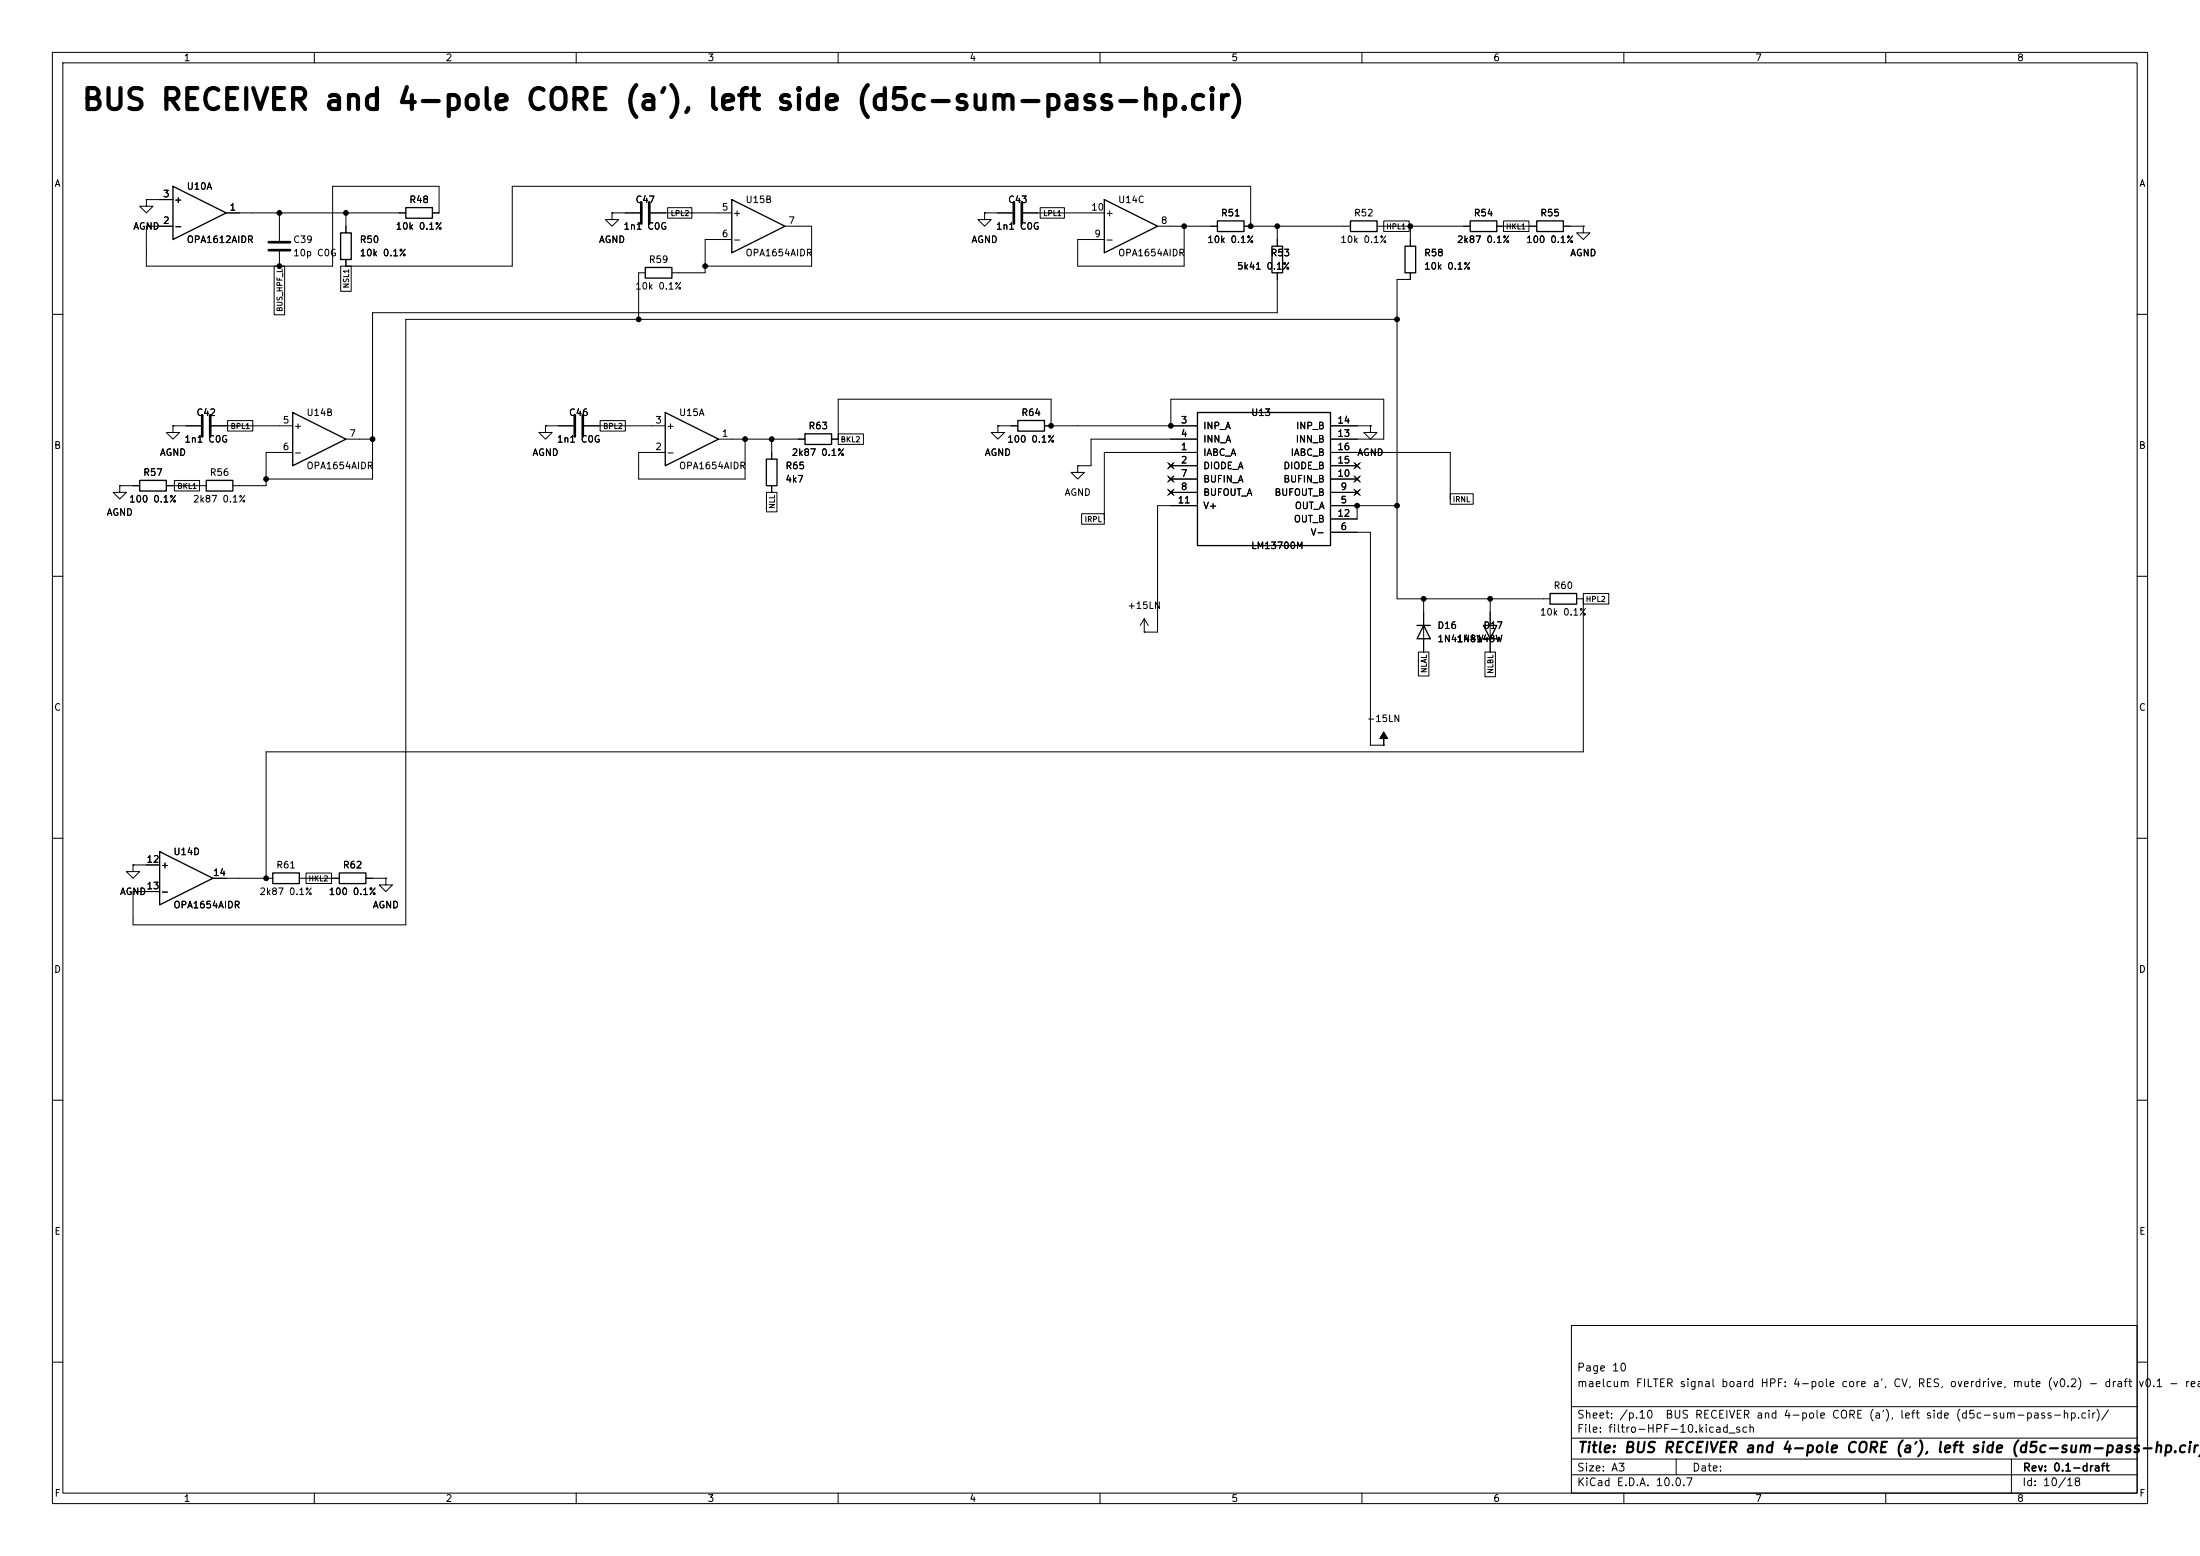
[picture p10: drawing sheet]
<svg xmlns="http://www.w3.org/2000/svg" width="420mm" height="297mm" viewBox="0 0 420 297" stroke-linecap="round" stroke-linejoin="round" font-family="sans-serif">
<g fill="none" stroke="#000" stroke-width=".19">
<path d="M10 10h400v277h-400zM12 12h396v273h-396zM60 10v2M110 10v2M160 10v2M210 10v2M260 10v2M310 10v2M360 10v2M27.9 38.1v1.3h1.3l-1.3 1.2-1.2-1.2h1.2M27.9 38.1h.1M27.9 38.1h5.1"/>
<path d="M127.5 39.6h4.6v2h-4.6zM198.6 39.6h4.6v2h-4.6zM43.2 40.6h34.3M52.3 50.8h2v9.3h-2zM53.3 40.6v5.4M53.3 48v2.8M65 50.8h2v4.8h-2zM66 40.6v3.9M66 49.5v1.3M82.5 40.6h1.3v-5h-20.3v15.2h-35.6v-7.6h5.1M116.8 40.6v1.3h1.3l-1.3 1.3-1.2-1.3h1.2M116.8 40.6h.1"/>
<path d="M116.8 40.6h5.4M123.2 52.1h-1.3v8.9M124.2 40.6h15.5M139.7 45.7h-5.1v6.4h-6.3M149.9 43.2h5v7.6h-20.3M188 40.6v1.3h1.2l-1.2 1.3-1.3-1.3h1.3M188 40.6h.1M188 40.6h5.3M195.3 40.6h15.5M221 43.2h11.4M226.1 43.2v7.6h-20.4v-5.1h5.1M237.5 43.2h20.3"/>
<path d="M238.8 43.2v-7.6h-141v15.2h-31.8M243.8 52.1v7.6h-172.7v31.7h-20.3M243.8 43.2v3.8M262.9 43.2h17.8M264.2 42.2h4.8v2h-4.8zM269.2 43.2v3.8M269.2 52.1v1.2h-2.5v61h29.2M285.7 43.2h7.7M287 42.2h4.9v2h-4.9zM298.4 43.2h3.9M302.3 43.2v1.3h1.2l-1.2 1.2-1.3-1.2h1.3M302.3 43.2h.1"/>
<path d="M10 60h2M266.7 61h-189.2v115.5h-52.1v-6.3h5.1M408 60h2M22.9 92.7v1.3h1.2l-1.2 1.3-1.3-1.3h1.3M22.9 92.7h.1M22.9 92.7h3.8M31.7 92.7h7.7M33 81.3v1.3h1.3l-1.3 1.2-1.3-1.2h1.3M33 81.3h.1M33 81.3h5.4M33.3 91.7h4.8v2h-4.8zM40.4 81.3h15.5"/>
<path d="M43.4 80.3h4.9v2h-4.9zM55.9 86.4h-5.1v6.3h-6.4M66 83.8h5.1M104.1 81.3v1.3h1.3l-1.3 1.2-1.2-1.2h1.2M104.1 81.3h.1M104.1 81.3h5.4M111.5 81.3h15.5M114.6 80.3h4.8v2h-4.8zM137.2 83.8h16.5M142.2 83.8v7.6h-20.3v-5h5.1M146.3 94h2v3.7h-2zM147.3 83.8v3.8"/>
<path d="M147.3 92.7v1.3M158.7 83.8h1.3M160 82.8h4.8v2h-4.8zM190.5 81.3v1.3h1.3l-1.3 1.2-1.3-1.2h1.3M190.5 81.3h.1M190.5 81.3h3.8M199.4 81.3h29.2M200.7 81.3v-5.1h-40.7v7.6M205.7 88.9v1.3h1.3l-1.3 1.2-1.2-1.2h1.2M205.7 88.9h.1M206.5 98.1h4.3v2h-4.3zM222.9 88.3l1.2 1.2"/>
<path d="M222.9 90.8l1.2 1.2M222.9 93.4l1.2 1.2M223.5 88.9h5.1M223.5 81.3v-5.1h40.7v7.6h-10.2M223.5 91.4h5.1M223.5 94h5.1M224.1 88.3l-1.2 1.2M224.1 90.8l-1.2 1.2M224.1 93.4l-1.2 1.2M228.6 86.4h-17.8v12.7M228.6 83.8h-20.3v5.1h-2.6M228.6 96.5h-7.6v24.2h-2.6"/>
<path d="M254 86.4h22.9v8.9M254 88.9h5.1M254 81.3h7.6M254 96.5h12.7M254 91.4h5.1M254 94h5.1M258.5 93.4l1.2 1.2M258.5 90.8l1.2 1.2M258.5 88.3l1.2 1.2M259.1 96.5v2.6h-5.1M259.7 93.4l-1.2 1.2M259.7 90.8l-1.2 1.2"/>
<path d="M259.7 88.3l-1.2 1.2M261.6 81.3v1.3h1.3l-1.3 1.2-1.3-1.2h1.3M261.6 81.3h.1M276.9 94.2h4.3v2.1h-4.3zM10 110h2M218.4 118.1l-.7 1.3M218.4 118.1l.8 1.3M218.4 118.1v2.6M254 101.6h7.6v40.6h2.6M271.8 114.3v10.2M284.5 114.3v10.2M301 114.3h1.3"/>
<path d="M302.3 113.3h4.8v2h-4.8zM302.3 114.3v29.2h-251.5v24.1M408 110h2M218.4 120.7h.1M270.8 124.5h2v4.5h-2zM283.5 124.5h2v4.7h-2zM10 160h2M264.2 142.2h.1M408 160h2M25.4 165.1v1.3h1.3l-1.3 1.2-1.3-1.2h1.3M25.4 165.1h.1M25.4 165.1h5.1"/>
<path d="M40.6 167.6h11.5M57.1 167.6h7.7M58.4 166.6h4.9v2h-4.9zM69.8 167.6h3.9M73.7 167.6v1.3h1.2l-1.2 1.3-1.3-1.3h1.3M73.7 167.6h.1M10 210h2M408 210h2M300 253h108v32h-108zM10 260h2M300 278.5h108M300 274.5h108"/>
<path d="M300 268.5h108M320 278.5v3M384 278.5v6.5M408 260h2M60 285v2M110 285v2M160 285v2M210 285v2M260 285v2M300 281.5h108M310 285v2M360 285v2"/>
</g>
<g fill="none" stroke="#000" stroke-width=".25">
<path d="M33 35.6l10.2 5-10.2 5.1zM77.5 39.6h5v2.1h-5zM139.7 38.1l10.2 5.1-10.2 5.1zM210.8 38.1l10.2 5.1-10.2 5.1zM65 44.5h2.1v5h-2.1zM123.2 51.1h5.1v2h-5.1zM232.4 42.2h5.1v2h-5.1zM242.8 47h2.1v5.1h-2.1zM257.8 42.2h5.1v2h-5.1zM268.2 47h2.1v5.1h-2.1zM280.7 42.2h5v2h-5zM293.4 42.2h5v2h-5z"/>
<path d="M55.9 78.7l10.1 5.1-10.1 5.1zM127 78.7l10.2 5.1-10.2 5.1zM228.6 78.7h25.4v25.4h-25.4zM26.7 91.7h5v2h-5zM39.4 91.7h5v2h-5zM146.3 87.6h2v5.1h-2zM153.7 82.8h5v2h-5zM194.3 80.3h5.1v2h-5.1zM270.5 119.4h2.5M271.8 119.4l1.2 2.5h-2.5zM283.2 119.4h2.5l-1.2 2.5zM295.9 113.3h5.1v2h-5.1z"/>
<path d="M283.2 121.9h2.5M30.5 162.6l10.1 5-10.1 5.1zM52.1 166.6h5v2.1h-5zM64.8 166.6h5v2.1h-5z"/>
</g>
<path d="M122.4 38.6v4.1M124 38.6v4.1M193.5 38.6v4.1M195.1 38.6v4.1M51.3 46.2h4.1M51.3 47.8h4.1M38.6 79.2v4.1M40.1 79.2v4.1M109.7 79.2v4.1M111.3 79.2v4.1" fill="none" stroke="#000" stroke-width=".51"/>
<g fill="#000" stroke="#000" stroke-width=".19">
<path d="M264.2 139.7l.7 1.3h-.7v1.2v-1.2h-.8z"/>
<circle cx="53.3" cy="40.6" r=".46"/>
<circle cx="53.3" cy="50.8" r=".46"/>
<circle cx="66" cy="40.6" r=".46"/>
<circle cx="134.6" cy="50.8" r=".46"/>
<circle cx="226.1" cy="43.2" r=".46"/>
<circle cx="238.8" cy="43.2" r=".46"/>
<circle cx="243.8" cy="43.2" r=".46"/>
<circle cx="269.2" cy="43.2" r=".46"/>
<circle cx="121.9" cy="61" r=".46"/>
<circle cx="266.7" cy="61" r=".46"/>
<circle cx="50.8" cy="91.4" r=".46"/>
<circle cx="71.1" cy="83.8" r=".46"/>
<circle cx="142.2" cy="83.8" r=".46"/>
<circle cx="147.3" cy="83.8" r=".46"/>
<circle cx="200.7" cy="81.3" r=".46"/>
<circle cx="223.5" cy="81.3" r=".46"/>
<circle cx="259.1" cy="96.5" r=".46"/>
<circle cx="266.7" cy="96.5" r=".46"/>
<circle cx="271.8" cy="114.3" r=".46"/>
<circle cx="284.5" cy="114.3" r=".46"/>
<circle cx="50.8" cy="167.6" r=".46"/>
</g>
<text font-size="4" x="15.4" y="22">BUS RECEIVER and 4-pole CORE (a'), left side (d5c-sum-pass-hp.cir)</text>
<text font-size="2" x="301" y="277.8">Title: BUS RECEIVER and 4-pole CORE (a'), left side (d5c-sum-pass-hp.cir)</text>
<g font-size="1.5">
<text x="300.9" y="262.1">Page 10</text>
<text x="300.9" y="265.1">maelcum FILTER signal board HPF: 4-pole core a', CV, RES, overdrive, mute (v0.2) - draft</text>
<text x="408.1" y="265.1">v0.1 - read</text>
<text x="300.9" y="273.8">File: filtro-HPF-10.kicad_sch</text>
<text x="300.9" y="271.1">Sheet: /p.10</text>
<text x="317.8" y="271.1">BUS RECEIVER and 4-pole CORE (a'), left side (d5c-sum-pass-hp.cir)/</text>
<text x="300.9" y="281.2">Size: A3</text>
<text x="322.9" y="281.2">Date:</text>
<text x="386" y="281.2">Rev: 0.1-draft</text>
<text x="300.9" y="284">KiCad E.D.A. 10.0.7</text>
<text x="385.9" y="284">Id: 10/18</text>
</g>
<g font-size="1.3">
<text x="35" y="12">1</text>
<text x="85" y="12">2</text>
<text x="135" y="12">3</text>
<text x="185" y="12">4</text>
<text x="235" y="12">5</text>
<text x="285" y="12">6</text>
<text x="335" y="12">7</text>
<text x="385" y="12">8</text>
<text x="10.3" y="36">A</text>
<text x="408.3" y="36">A</text>
<text x="31" y="38">3</text>
<text x="33.1" y="39.1">+</text>
<text x="35.5" y="36.5">U10A</text>
<text x="43.7" y="40.5">1</text>
<text x="78" y="39.1">R48</text>
<text x="121.2" y="39.1">C47</text>
<text x="137.7" y="40.5">5</text>
<text x="139.8" y="41.6">+</text>
<text x="142.2" y="39.1">U15B</text>
<text x="192.3" y="39.1">C43</text>
<text x="208.2" y="40.5">10</text>
<text x="210.9" y="41.6">+</text>
<text x="213.3" y="39.1">U14C</text>
<text x="233" y="41.6">R51</text>
<text x="258.4" y="41.6">R52</text>
<text x="281.2" y="41.6">R54</text>
<text x="293.9" y="41.6">R55</text>
<text x="25.3" y="44.1">AGND</text>
<text x="31" y="43">2</text>
<text x="33.1" y="44.1">-</text>
<text x="35.5" y="46.7">OPA1612AIDR</text>
<text x="55.9" y="46.7">C39</text>
<text x="68.6" y="46.7">R50</text>
<text x="75.4" y="44.1">10k 0.1%</text>
<text x="114.2" y="46.7">AGND</text>
<text x="118.9" y="44.1">1n1 C0G</text>
<text x="137.7" y="45.6">6</text>
<text x="139.8" y="46.7">-</text>
<text x="150.4" y="43">7</text>
<text x="185.4" y="46.7">AGND</text>
<text x="190" y="44.1">1n1 C0G</text>
<text x="208.8" y="45.6">9</text>
<text x="210.9" y="46.7">-</text>
<text x="221.5" y="43">8</text>
<text x="230.4" y="46.7">10k 0.1%</text>
<text x="255.8" y="46.7">10k 0.1%</text>
<text x="278" y="46.7">2k87 0.1%</text>
<text x="291.2" y="46.7">100 0.1%</text>
<text x="55.9" y="49.2">10p C0G</text>
<text x="68.6" y="49.2">10k 0.1%</text>
<text x="123.8" y="50.5">R59</text>
<text x="142.2" y="49.2">OPA1654AIDR</text>
<text x="213.3" y="49.2">OPA1654AIDR</text>
<text x="236" y="51.8">5k41 0.1%</text>
<text x="242.5" y="49.2">R53</text>
<text x="271.8" y="49.2">R58</text>
<text x="271.8" y="51.8">10k 0.1%</text>
<text x="299.7" y="49.2">AGND</text>
<text x="121.2" y="55.6">10k 0.1%</text>
<text x="37.4" y="79.7">C42</text>
<text x="53.9" y="81.1">5</text>
<text x="56" y="82.2">+</text>
<text x="58.4" y="79.7">U14B</text>
<text x="66.6" y="83.7">7</text>
<text x="108.5" y="79.7">C46</text>
<text x="125" y="81.1">3</text>
<text x="127.1" y="82.2">+</text>
<text x="129.5" y="79.7">U15A</text>
<text x="137.7" y="83.7">1</text>
<text x="154.2" y="82.2">R63</text>
<text x="194.9" y="79.7">R64</text>
<text x="225.3" y="81.1">3</text>
<text x="225.3" y="83.7">4</text>
<text x="229.6" y="82.2">INP_A</text>
<text x="238.7" y="79.7">U13</text>
<text x="247.3" y="82.2">INP_B</text>
<text x="255.2" y="83.7">13</text>
<text x="255.2" y="81.1">14</text>
<text x="10.2" y="86">B</text>
<text x="30.4" y="87.3">AGND</text>
<text x="35.1" y="84.8">1n1 C0G</text>
<text x="53.9" y="86.2">6</text>
<text x="56" y="87.3">-</text>
<text x="58.4" y="89.9">OPA1654AIDR</text>
<text x="101.5" y="87.3">AGND</text>
<text x="106.2" y="84.8">1n1 C0G</text>
<text x="125" y="86.2">2</text>
<text x="127.1" y="87.3">-</text>
<text x="129.5" y="89.9">OPA1654AIDR</text>
<text x="149.8" y="89.9">R65</text>
<text x="151" y="87.3">2k87 0.1%</text>
<text x="187.9" y="87.3">AGND</text>
<text x="192.2" y="84.8">100 0.1%</text>
<text x="225.3" y="86.2">1</text>
<text x="225.3" y="88.8">2</text>
<text x="229.6" y="87.3">IABC_A</text>
<text x="229.6" y="89.9">DIODE_A</text>
<text x="229.6" y="84.8">INN_A</text>
<text x="244.9" y="89.9">DIODE_B</text>
<text x="246.3" y="87.3">IABC_B</text>
<text x="247.3" y="84.8">INN_B</text>
<text x="255.2" y="88.8">15</text>
<text x="255.2" y="86.2">16</text>
<text x="259" y="87.3">AGND</text>
<text x="408.2" y="86">B</text>
<text x="27.2" y="91.1">R57</text>
<text x="39.9" y="91.1">R56</text>
<text x="149.8" y="92.4">4k7</text>
<text x="203.1" y="94.9">AGND</text>
<text x="225.3" y="91.3">7</text>
<text x="225.3" y="93.8">8</text>
<text x="229.6" y="92.4">BUFIN_A</text>
<text x="229.6" y="94.9">BUFOUT_A</text>
<text x="243.2" y="94.9">BUFOUT_B</text>
<text x="244.9" y="92.4">BUFIN_B</text>
<text x="255.2" y="91.3">10</text>
<text x="255.8" y="93.8">9</text>
<text x="20.3" y="98.8">AGND</text>
<text x="24.5" y="96.2">100 0.1%</text>
<text x="36.7" y="96.2">2k87 0.1%</text>
<text x="224.7" y="96.4">11</text>
<text x="229.6" y="97.5">V+</text>
<text x="246.9" y="100">OUT_B</text>
<text x="247.1" y="97.5">OUT_A</text>
<text x="255.2" y="98.9">12</text>
<text x="255.8" y="96.4">5</text>
<text x="255.8" y="101.5">6</text>
<text x="238.7" y="105.1">LM13700M</text>
<text x="250.1" y="102.6">V-</text>
<text x="296.5" y="112.7">R60</text>
<text x="215.1" y="116.5">+15LN</text>
<text x="293.9" y="117.8">10k 0.1%</text>
<text x="274.3" y="120.3">D16</text>
<text x="274.3" y="122.9">1N4148W</text>
<text x="278" y="122.9">1N4148W</text>
<text x="283.1" y="120.3">D17</text>
<text x="10.2" y="136">C</text>
<text x="408.2" y="136">C</text>
<text x="260.9" y="138.1">-15LN</text>
<text x="27.9" y="165">12</text>
<text x="30.6" y="166.1">+</text>
<text x="33" y="163.5">U14D</text>
<text x="40.6" y="167.5">14</text>
<text x="52.6" y="166.1">R61</text>
<text x="65.3" y="166.1">R62</text>
<text x="22.8" y="171.1">AGND</text>
<text x="27.9" y="170">13</text>
<text x="30.6" y="171.1">-</text>
<text x="33" y="173.7">OPA1654AIDR</text>
<text x="49.4" y="171.1">2k87 0.1%</text>
<text x="62.6" y="171.1">100 0.1%</text>
<text x="71.1" y="173.7">AGND</text>
<text x="10.2" y="186">D</text>
<text x="408.2" y="186">D</text>
<text x="10.3" y="236">E</text>
<text x="408.3" y="236">E</text>
<text x="10.3" y="286">F</text>
<text x="35" y="287">1</text>
<text x="85" y="287">2</text>
<text x="135" y="287">3</text>
<text x="185" y="287">4</text>
<text x="235" y="287">5</text>
<text x="285" y="287">6</text>
<text x="335" y="287">7</text>
<text x="385" y="287">8</text>
<text x="408.3" y="286">F</text>
</g>
<g font-size="1">
<text x="127.9" y="41.5">LPL2</text>
<text x="199.1" y="41.5">LPL1</text>
<text x="264.5" y="44">HPL1</text>
<text x="287.4" y="44">HKL1</text>
<text x="54.2" y="59.6" transform="rotate(-90 54.2 59.6)">BUS_HPF_L</text>
<text x="66.9" y="55.1" transform="rotate(-90 66.9 55.1)">NSL1</text>
<text x="43.9" y="82.1">BPL1</text>
<text x="115" y="82.1">BPL2</text>
<text x="160.4" y="84.6">BKL2</text>
<text x="33.8" y="93.5">BKL1</text>
<text x="148.1" y="97.2" transform="rotate(-90 148.1 97.2)">NLL</text>
<text x="207" y="99.9">IRPL</text>
<text x="277.2" y="96.1">IRNL</text>
<text x="302.6" y="115.1">HPL2</text>
<text x="272.6" y="128.6" transform="rotate(-90 272.6 128.6)">NLAL</text>
<text x="285.3" y="128.7" transform="rotate(-90 285.3 128.7)">NLBL</text>
<text x="58.8" y="168.5">HKL2</text>
</g>
</svg>
